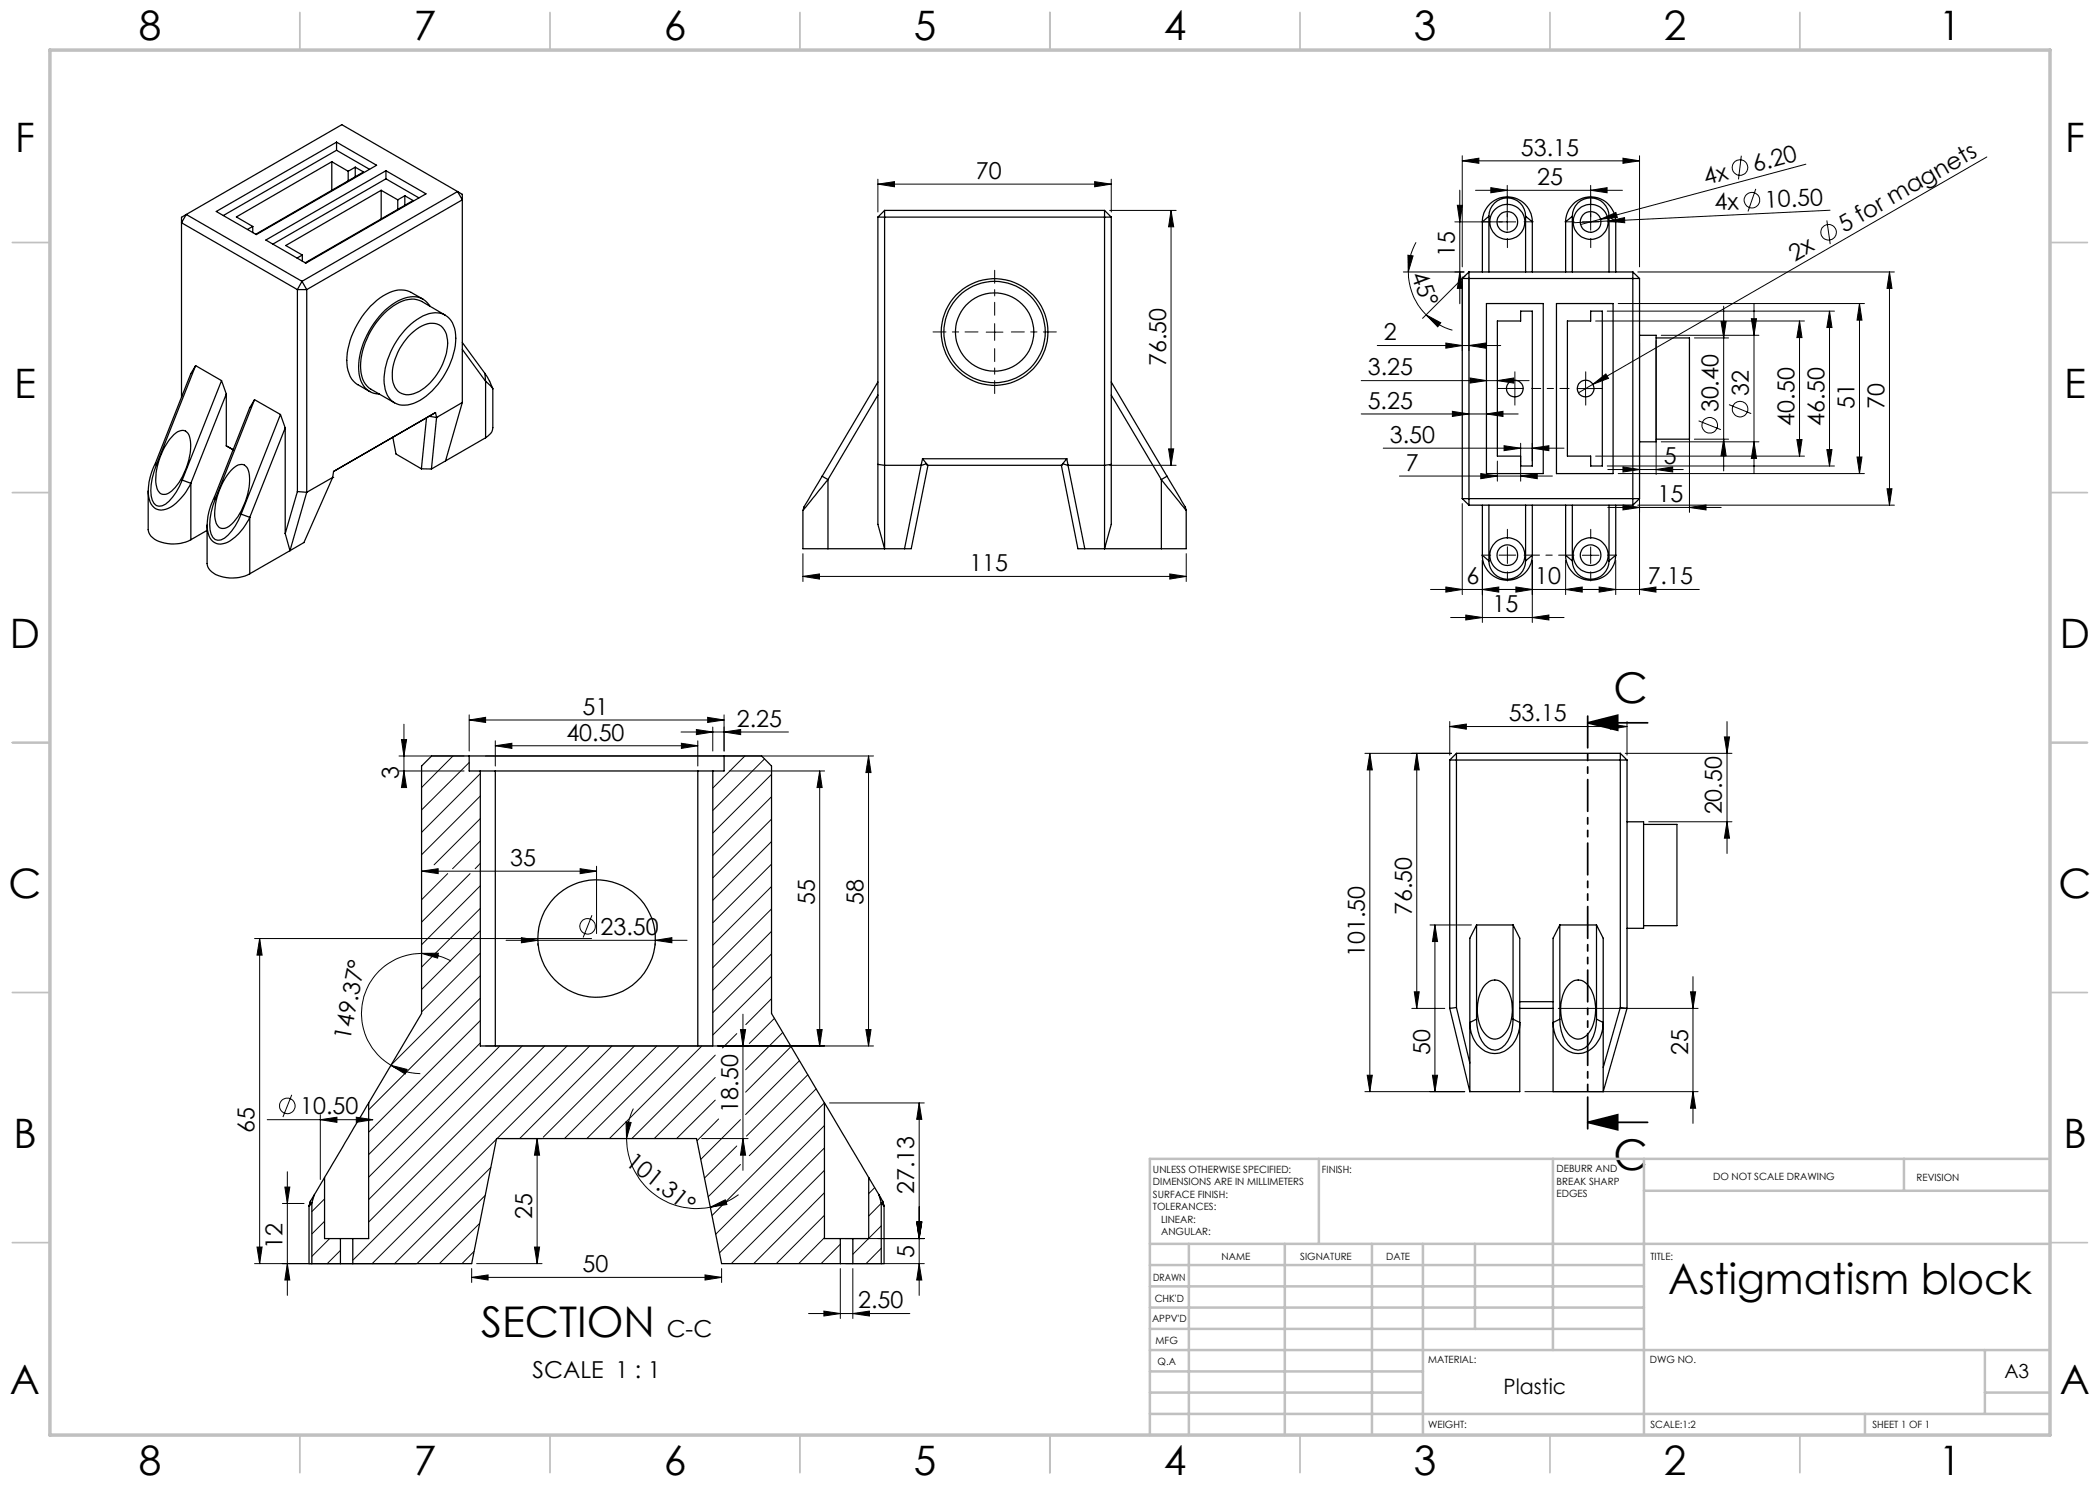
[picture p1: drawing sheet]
<svg xmlns="http://www.w3.org/2000/svg" width="420mm" height="297mm" viewBox="0 0 420 297" stroke-linecap="round" stroke-linejoin="round" font-family="sans-serif">
<g fill="none" stroke="#000" stroke-width=".2">
<path d="M175.6 36.8l3.3-.5v1.1zM175.6 35.8v6.6M175.6 36.8h46.6M218.9 36.3l3.3 .5-3.3 .6zM222.2 35.8v6.6M292 38v22.7M292.5 32.2l3.3-.6v1.1zM292.5 31.1v22.3M292.5 32.2h35.4M295.1 38.1h29.4M298.2 37.5l3.2 .6-3.2 .5zM301.4 37.1v8.9"/>
<path d="M318.1 38.1l3.3-.6v1.1zM318.1 37.1v8.9M324.6 31.6l3.3 .6-3.3 .5zM327.9 31.1v22.3M348.3 31.1l-.6 4.8M351.2 37.8l-1.6 4.5M361.2 32.8l-41.1 11M397.4 31.4l-78.8 45.5M221.9 42.1h13.3M234.2 42.1v51M234.2 42.1l.5 3.3h-1zM280.7 54.4h12.1"/>
<path d="M281.6 51l1 .2-.9 3.2zM281.7 54.4a12.3 12.3 0 0 0 3.5 8.6M283.2 48.5a11.9 11.9 0 0 0-1.5 5.9M291.5 41.1h1l-.5 3.3zM292 54.4l.5 3.3h-1zM292.5 55.4v14.7M293.1 55.1l-8.6 8.6M293.8 55.4v14.7M303.1 44.4h-12.1M316.5 44.4h3.3M320.1 43.8l3.1-1.3 .3 1zM320.1 43.8l-4 1.1"/>
<path d="M321.6 44.2l3.3-.7v1.1zM327.6 54.4h51.3M365.4 44.1l.6 4.7M366 42l-51.4 2.6M377.9 54.4l.5 3.3h-1zM377.9 54.4v46.6M197.2 66.4h3.4M198.9 64.7v3.4M272.2 76.1h33.6M275.4 69.1h24.7M285.2 63l2.9 1.6-.6 .8zM285.2 63a12.2 12.2 0 0 0 5.3 3"/>
<path d="M289.2 68.6l3.3 .5-3.3 .5zM293.8 69.1l3.3-.5v1zM294 75.6l3.3 .5-3.3 .5zM299.5 76.1l3.3-.5v1zM315.5 77.7h3.3M317.1 76.1v3.3M318.6 76.9l2.6-2.1 .5 .9zM318.6 76.9l-2.9 1.7M319.1 64.2h41.8M321.5 62.2h45.4M323.6 60.7h49.3M327.9 68v50.9"/>
<path d="M331.2 68v26.9M332.2 67.1h19.6M337.9 68.6v33.9M338.9 67.6h6.8M344.2 64.3h1l-.5 3.3zM344.7 61.2v33M350.3 63.7h1l-.5 3.4zM350.8 60.7v34M359.9 64.2l.5 3.3h-1zM359.9 64.2v27M365.9 62.2l.5 3.3h-1zM365.9 62.2v31"/>
<path d="M371.9 60.7l.5 3.3h-1zM371.9 60.7v34M221.9 93.1h13.3M233.7 89.8h1l-.5 3.3zM272.2 82.8h31.4M276.6 89.6h36.2M279.9 95.2h30.6M290.5 82.3l3.3 .5-3.3 .5zM296.2 94.7l3.3 .5-3.3 .5zM297.3 82.8l3.3-.5v1zM299.5 92.2v4M300.8 89.1l3.3 .5-3.3 .5z"/>
<path d="M304.1 95.2l3.3-.5v1zM304.1 88.6v7.6M306.5 89.6l3.3-.5v1zM306.5 88.6v3.6M319.1 91.2h41.8M321.5 93.2h45.4M321.6 93.9h15.1M323.6 94.7h49.3M324.6 93.4l3.3 .5-3.3 .5zM331.2 93.9l3.3-.5v1zM332.2 88.4h19.6M338.9 87.8h6.8"/>
<path d="M339.7 84.2l4.5 1.7M344.7 87.8l.5 3.4h-1zM345.8 80.9l4.4 1.8M350.8 88.4l.5 3.3h-1zM359.4 87.9h1l-.5 3.3zM365.4 89.9h1l-.5 3.3zM371.4 91.4h1l-.5 3.3zM377.4 97.8h1l-.5 3.2zM160.6 115.3l3.3-.5v1zM160.6 110.7v5.6M160.6 115.3h76.6M234 114.8l3.2 .5-3.2 .5z"/>
<path d="M237.2 110.7v5.6M289.2 117.4l3.3 .5-3.3 .5zM292.5 100.7v18.2M296.5 117.9l3.3-.5v1zM296.5 112v12.5M303.2 117.4l3.3 .5-3.3 .5zM306.5 112v12.5M313.1 117.9l3.3-.5v1zM313.1 112v6.9M316.5 111.1h3.3M318.1 109.4v3.3M319.8 117.4l3.3 .5-3.3 .5z"/>
<path d="M321.6 101.5h22.6M323.1 112v6.9M324.6 101l3.3 .5-3.3 .5zM327.6 101h51.3M327.9 117.9l3.3-.5v1zM337.9 101.5l3.3-.5v1zM339.9 117.9h-53.8M290.1 123.5h22.7M293.2 123l3.3 .5-3.3 .5zM306.5 123.5l3.3-.5v1zM79.8 151.2h13M79.8 154.2h13"/>
<path d="M80.3 147.9h1l-.5 3.3zM80.8 144.8v12.4M80.8 154.2l.5 3.3h-1zM90.6 151.2l-6.3 6.3M93.8 152.5l-9.5 9.5M93.8 144l3.3-.5v1zM93.8 143v7.2M93.8 144h51M96.1 154.7l-11.8 11.8M96.1 159.2l-11.8 11.8M97.1 151.2h77.6M99.1 149.2l3.3-.5v1z"/>
<path d="M99.1 148.2v5M99.1 149.2h40.5M136.2 146.4h21.5M136.3 148.7l3.3 .5-3.3 .5zM139.3 145.9l3.3 .5-3.3 .5zM139.6 148.2v5M141.5 143.5l3.3 .5-3.3 .5zM142.6 145.4v4.8M144.8 146.4l3.3-.5v1zM144.8 143v7.2M145.8 154.2h19.1M149 151.2l-6.4 6.4"/>
<path d="M152.9 151.8l-10.3 10.3M154.3 154.9l-11.7 11.7M154.3 159.3l-11.7 11.8M163.9 154.2l.5 3.3h-1zM163.9 154.2v55M173.7 151.2l.5 3.3h-1zM173.7 151.2v58M273 150.7h17.3M274 150.7l.5 3.3h-1.1zM274 150.7v67.6M283.4 150.7l.4 3.3h-.9zM283.4 150.7v51"/>
<path d="M289.9 145.3l3.4-.5v1zM289.9 144.3v6.7M289.9 145.3h35.5M322.1 144.8l3.3 .5-3.3 .5zM325 150.7h21.4M325.4 144.3v6.7M344.9 147.4h1l-.5 3.3zM345.4 144.3v26.4M84.3 174.2l3.3-.5v1zM84.3 174.2h35M89.5 174.7l-5.2 5.2M94 174.7l-9.7 9.7"/>
<path d="M96.1 163.7l-9.3 9.3M96.1 168.2l-5.6 5.5M96.1 172.7l-1.1 1M96.1 177.2l-11.8 11.7M116 173.7l3.3 .5-3.3 .5zM119.3 173.2v13.5M154.3 163.8l-11.7 11.8M154.3 168.3l-11.7 11.8M154.3 172.8l-11.7 11.8M154.3 177.3l-11.7 11.8M329.7 164.4h16.7M345.4 164.4l.5 3.2h-1z"/>
<path d="M50.9 187.7h67.4M51.9 187.7l.5 3.3h-1zM51.9 187.7v65M84.3 190.7l3.4-.1-.2 1zM84.3 190.7a12 12 0 0 0-11.6 8.8 12 12 0 0 0 5.5 13.6M84.3 190.7a12.6 12.6 0 0 1 5.9 1.5M96.1 181.7l-11.8 11.7M96.1 186.2l-11.8 11.7M96.1 190.6l-11.8 11.8M96.1 195.2l-17.9 17.8M96.1 199.6l-22.4 22.4M101.2 188.1h36.2"/>
<path d="M104.3 187.5l3.3 .6-3.3 .5zM107.6 188.7v.4M118.4 183.1l-1.8 4.4M131.1 188.1l3.3-.6v1.1zM131.1 188.7v.4M154.3 181.8l-11.7 11.7M154.3 186.3l-11.7 11.7M154.3 190.8l-11.7 11.7M154.3 195.3l-11.7 11.7M154.3 199.7l-5.1 5.2M282.9 198.4h.9l-.4 3.3zM286 185h8.3"/>
<path d="M287 185l.5 3.3h-1zM287 185v33.3M338.1 198.4h1l-.5 3.3zM338.6 195.3v29.4M58.3 219l-1.7 4.4M78.2 213.1l3.2 .8-.4 .9zM78.2 213.1a12.2 12.2 0 0 0 5.9 1.6M96.1 204.1l-21 21M96.1 208.6l-22.4 22.3M97.1 209.2h77.6M100 209.2l-26.3 26.2M104.5 209.2l-30.8 30.7"/>
<path d="M108.9 209.2l-35.2 35.2M113.4 209.2l-42.8 42.9M117.9 209.2l-18.5 18.5M122.4 209.2l-18.5 18.5M126.9 209.2l-18.2 18.2M131.4 209.2l-18.5 18.5M135.9 209.2l-18.5 18.5M140.4 209.2l-18.5 18.5M143.1 215.5l-12.3 12.2M143.1 211l-16.7 16.7M147.4 206.7l-2.9 2.9M148.1 205.9h1l-.5 3.3z"/>
<path d="M148.6 202.8v31.3M154.9 203.7l-5 5M156.6 206.5l-7.5 7.5M158.2 209.3l-9.1 9.1M159.9 212.1l-10.8 10.8M161.6 214.9l-12.3 12.3M163.2 217.8l-13.3 13.3M163.4 205.9h1l-.5 3.3zM173.2 205.9h1l-.5 3.3zM273 218.3h19.9M273.4 215h1.1l-.5 3.3zM282.4 201.7h6.6"/>
<path d="M286.5 215h1l-.5 3.3zM305 218.3h34.6M311.6 201.7h28M338.6 218.3l.5 3.3h-1zM53.4 223.9h21.2M57 237.4h1l-.5 3.3zM57.5 234.3v24.8M64.1 223.9l3.3-.5v1.1zM64.1 223v12.9M64.9 239.8l-2.5 2.5M71.3 223.4l3.3 .5-3.3 .6zM75 225.2l-1.3 1.2"/>
<path d="M97 239.1l-13.6 13.6M98.2 233.5l-19.3 19.2M99.3 227.8l-24.9 24.9M100.3 227.7h8.1M107.4 227.7l.5 3.3h-1zM107.4 227.7v25M125.2 224.4l1 .1-.9 3.2zM125.3 227.7a14 14 0 0 0 16.8 13.7M126.7 221.7a14.1 14.1 0 0 0-1.4 6M140.3 227.7h9.3M143.1 220l-7.8 7.7M143.7 223.8l-4.3 4.3"/>
<path d="M147.4 229.2l-6.5 6.4M147.7 238.9a14.3 14.3 0 0 1-5.6 2.5M148.1 223.9l-7.9 8M148.1 232.9l-6.5 6.5M148.6 227.7l.5 3.3h-1zM164.9 220.6l-22.5 22.5M164.9 225.1l-21.7 21.7M164.9 229.6l-21 21M164.9 234.1l-18.6 18.6M164.9 238.5l-14.2 14.2M165.9 220.6h19M174.9 237.5l-1.2 1.2"/>
<path d="M183.8 220.6l.6 3.3h-1.1zM183.8 220.6v38.5M50.9 252.7h32.4M51.4 249.4h1l-.5 3.3zM56.5 240.7h4.3M57.5 252.7l.5 3.3h-1zM64.9 244.3l-2.5 2.5M65.9 247.7l-3.5 3.6M68.1 250.1l-2.7 2.6M94.3 255.5l3.3-.5v1zM94.3 253.7v2.8M94.3 255.5h50"/>
<path d="M94.8 250.3l-2.4 2.4M95.3 252.7h13.1M95.9 244.7l-8 8M106.9 249.4h1l-.5 3.3zM141 255l3.3 .5-3.3 .5zM142.1 241.4l3-1.4 .3 .9zM144.3 253.7v2.8M164.9 243.1l-9.6 9.6M164.9 247.5l-5.2 5.2M168.1 253.7v10M168.1 248.8l-3.9 3.9M169.1 252.7h15.8"/>
<path d="M169.1 247.7h15.8M170.6 253.7v10M176.2 240.7l-2.5 2.5M176.2 245.2l-5.6 5.7M176.2 249.7l-3 3M183.3 244.4h1.1l-.6 3.3zM183.8 252.7l.6 3.3h-1.1zM161.7 262.7h20.3M164.8 262.2l3.3 .5-3.3 .5zM170.6 262.7l3.3-.5v1z"/>
<circle cx="348" cy="33.5" r="1.56"/>
<circle cx="350.4" cy="40" r="1.55"/>
<circle cx="365.7" cy="46.5" r="1.56"/>
<circle cx="341.9" cy="85.1" r="1.55"/>
<circle cx="348" cy="81.8" r="1.55"/>
<circle cx="117.5" cy="185.3" r="1.55"/>
<circle cx="57.5" cy="221.2" r="1.55"/>
</g>
<path d="M317.5 144.6h12M317.5 144.6l6-1.6v3zM317.5 224.5h12M317.5 224.5l6-1.5v3z" fill="none" stroke="#000" stroke-width=".35"/>
<g fill="none" stroke="#000" stroke-width=".2" stroke-dasharray="15.2 1.3 1.3 1.3">
<path d="M298.1 44.4h-1.8M301.5 41v-1.8M301.5 47.7v1.8M304.8 44.4h1.8M314.8 44.4h-1.8M318.1 41v-1.8M318.1 47.7v1.8M321.5 44.4h1.8M301.3 77.7h-1.7M303 77.7v-1.7M303 77.7h-1.7M303 77.7v1.7"/>
<path d="M303 77.7h1.6M303 76v-1.6M303 79.4v1.6M317.1 76v-1.6M317.1 79.4v1.6M318.8 77.7h1.7M298.1 111h-1.8M301.5 111v-1.6M301.5 111h-1.7M301.5 111v1.7M301.5 111h1.6M301.5 107.7v-1.8"/>
<path d="M301.5 114.4v1.8M318.1 107.7v-1.8M318.1 114.4v1.8M321.5 111h1.8"/>
</g>
<path d="M304.8 111h10" fill="none" stroke="#000" stroke-width=".2" stroke-dasharray="15.2 1.3 1.3 1.3" stroke-dashoffset="12.1"/>
<path d="M306.3 77.7h7.5" fill="none" stroke="#000" stroke-width=".2" stroke-dasharray="15.2 1.3 1.3 1.3" stroke-dashoffset="13.4"/>
<path d="M195.6 66.4h-9M198.9 63.1v-9M198.9 69.7v9M202.3 66.4h9" fill="none" stroke="#000" stroke-width=".2" stroke-dasharray="15.2 1.3 1.3 1.3" stroke-dashoffset="12.6"/>
<path d="M317.5 142.5v83.9" fill="none" stroke="#000" stroke-width=".35" stroke-dasharray="6.3 1.3 1.3 1.3 1.3 1.3" stroke-dashoffset="-.7"/>
<g fill="none" stroke="#c0c0c0" stroke-width=".35">
<path d="M60 2.5v7.5M110 2.5v7.5M160 2.5v7.5M210 2.5v7.5M260 2.5v7.5M310 2.5v7.5M360 2.5v7.5M2.5 48.5h7.5M410 48.5h7.5M2.5 98.5h7.5M410 98.5h7.5M2.5 148.5h7.5"/>
<path d="M410 148.5h7.5M2.5 198.5h7.5M410 198.5h7.5M2.5 248.5h7.5M410 248.5h7.5M60 287v7.5M110 287v7.5M160 287v7.5M210 287v7.5M260 287v7.5M310 287v7.5M360 287v7.5"/>
</g>
<g fill="none" stroke="#c0c0c0" stroke-width=".5">
<path d="M263.8 231.8v17M310.6 231.8v38.2M328.8 231.8v55.2M328.8 238.2h81.2M380.8 231.8v6.4M410 231.8h-180v55.2M230 248.8h180M230 257.3h98.8M230 253h98.8M237.8 248.8v38.2M257 248.8v38.2M274.4 248.8v38.2"/>
<path d="M284.6 248.8v38.2M295 248.8v17M230 265.8h98.8M230 261.5h98.8M230 278.5h54.6M230 274.3h54.6M230 270h180M397 278.5h13M397 270v12.8M230 282.8h180M373 282.8v4.2"/>
</g>
<path d="M10 10h400v277h-400z" fill="none" stroke="#c0c0c0" stroke-width=".7"/>
<g fill="#000">
<path d="M320.1 43.8l3.1-1.3 .3 1zM321.6 44.2l3.3-.7v1.1zM318.6 76.9l2.6-2.1 .5 .9z"/>
<path d="M292.5 32.2l3.3-.6v1.1zM324.6 31.6l3.3 .6-3.3 .5zM293.2 123l3.3 .5-3.3 .5zM306.5 123.5l3.3-.5v1zM324.6 101l3.3 .5-3.3 .5zM337.9 101.5l3.3-.5v1zM324.6 93.4l3.3 .5-3.3 .5zM331.2 93.9l3.3-.5v1zM290.5 82.3l3.3 .5-3.3 .5zM297.3 82.8l3.3-.5v1zM289.2 117.4l3.3 .5-3.3 .5zM296.5 117.9l3.3-.5v1zM303.2 117.4l3.3 .5-3.3 .5zM313.1 117.9l3.3-.5v1zM298.2 37.5l3.2 .6-3.2 .5zM318.1 38.1l3.3-.6v1.1zM94.3 255.5l3.3-.5v1zM141 255l3.3 .5-3.3 .5zM99.1 149.2l3.3-.5v1zM136.3 148.7l3.3 .5-3.3 .5zM164.8 262.2l3.3 .5-3.3 .5zM170.6 262.7l3.3-.5v1zM64.1 223.9l3.3-.5v1.1zM71.3 223.4l3.3 .5-3.3 .6zM175.6 36.8l3.3-.5v1.1zM218.9 36.3l3.3 .5-3.3 .6zM160.6 115.3l3.3-.5v1zM234 114.8l3.2 .5-3.2 .5z"/>
<path d="M281.6 51l1 .2-.9 3.2zM285.2 63l2.9 1.6-.6 .8z"/>
<path d="M294 75.6l3.3 .5-3.3 .5zM299.5 76.1l3.3-.5v1z"/>
<path d="M233.7 89.8h1l-.5 3.3zM234.2 42.1l.5 3.3h-1z"/>
<path d="M306.5 89.6l3.3-.5v1zM300.8 89.1l3.3 .5-3.3 .5zM304.1 95.2l3.3-.5v1zM296.2 94.7l3.3 .5-3.3 .5zM293.8 69.1l3.3-.5v1zM289.2 68.6l3.3 .5-3.3 .5zM327.9 117.9l3.3-.5v1zM319.8 117.4l3.3 .5-3.3 .5zM116 173.7l3.3 .5-3.3 .5zM84.3 174.2l3.3-.5v1zM131.1 188.1l3.3-.6v1.1zM104.3 187.5l3.3 .6-3.3 .5zM144.8 146.4l3.3-.5v1zM139.3 145.9l3.3 .5-3.3 .5z"/>
<path d="M141.5 143.5l3.3 .5-3.3 .5zM93.8 144l3.3-.5v1z"/>
<path d="M274 150.7l.5 3.3h-1.1zM273.4 215h1.1l-.5 3.3zM287 185l.5 3.3h-1zM286.5 215h1l-.5 3.3zM344.9 147.4h1l-.5 3.3zM345.4 164.4l.5 3.2h-1zM283.4 150.7l.4 3.3h-.9zM282.9 198.4h.9l-.4 3.3zM338.1 198.4h1l-.5 3.3zM338.6 218.3l.5 3.3h-1zM344.2 64.3h1l-.5 3.3zM344.7 87.8l.5 3.4h-1zM350.3 63.7h1l-.5 3.4zM350.8 88.4l.5 3.3h-1zM377.9 54.4l.5 3.3h-1zM377.4 97.8h1l-.5 3.2zM371.9 60.7l.5 3.3h-1zM371.4 91.4h1l-.5 3.3zM365.9 62.2l.5 3.3h-1zM365.4 89.9h1l-.5 3.3zM359.9 64.2l.5 3.3h-1zM359.4 87.9h1l-.5 3.3zM291.5 41.1h1l-.5 3.3zM292 54.4l.5 3.3h-1zM51.9 187.7l.5 3.3h-1zM51.4 249.4h1l-.5 3.3zM173.7 151.2l.5 3.3h-1zM173.2 205.9h1l-.5 3.3zM80.3 147.9h1l-.5 3.3zM80.8 154.2l.5 3.3h-1zM57 237.4h1l-.5 3.3zM57.5 252.7l.5 3.3h-1zM107.4 227.7l.5 3.3h-1zM106.9 249.4h1l-.5 3.3zM163.9 154.2l.5 3.3h-1zM163.4 205.9h1l-.5 3.3zM183.3 244.4h1.1l-.6 3.3zM183.8 252.7l.6 3.3h-1.1zM148.1 205.9h1l-.5 3.3zM148.6 227.7l.5 3.3h-1zM183.8 220.6l.6 3.3h-1.1zM183.3 244.4h1.1l-.6 3.3z"/>
<path d="M289.9 145.3l3.4-.5v1zM322.1 144.8l3.3 .5-3.3 .5z"/>
<path d="M317.5 144.6l6-1.6v3zM317.5 224.5l6-1.5v3z"/>
<path d="M84.3 190.7l3.4-.1-.2 1zM78.2 213.1l3.2 .8-.4 .9z"/>
<path d="M125.2 224.4l1 .1-.9 3.2zM142.1 241.4l3-1.4 .3 .9z"/>
</g>
<g fill="none" stroke="#000" stroke-width=".25">
<path d="M66.4 32.3l-19.1 11.1 3.3 1.9M66.4 32.3l3.2 2M66.4 32.3v5.8M67.3 30.1l6.6 3.8M67.3 30.1l-22.6 13M67.3 28.4v1.7M69.6 34.3v1.9M71 33.4l1.7 1-21.5 12.4M71 33.4l-1.4 .9M71 33.4v1.9M76.2 38.1l-19 11 3.3 1.9M76.2 38.1l3.4 1.9"/>
<path d="M76.2 38.1v5.7M77.2 35.8l6.6 3.8M77.2 35.8l-22.6 13M77.2 34.1v1.7M79.6 40v1.9M81 39.2l1.6 .9-21.6 12.5M81 39.2l-1.4 .8M81 39.2v1.9M91.5 38.3l-31.1 18M91.5 38.3l1 1.7-31.2 17.9M91.5 38.3l1 .6v41.6M91.5 38.3l-23.1-13.4-31.1 18"/>
<path d="M37.3 42.9l23.1 13.4M37.3 42.9l-1 1.7 23.2 13.3M37.3 42.9l-1 .6v36M43.3 42.3l24-13.9 8 4.7-24 13.8zM50.6 45.3l-1.1 .6M50.6 45.3v1.2M53.2 48l24-13.9 8 4.7-24 13.8zM59.5 57.9h1.8M59.5 57.9v40.4M60.4 56.3l.9 1.6M60.4 56.3l-.9 1.6M60.5 51l-1.1 .6"/>
<path d="M60.5 51v1.2M61.3 57.9v40.6M84.6 59.8l-2.4-1.3a5.4 5.4 0 0 0-5.6 .7 16.6 16.6 0 0 0-7.2 13.6 4.9 4.9 0 0 0 2.2 4.1l2.3 1.4M175.6 43.4h46.7M176.9 42.1v67.6l-1.3-4.8v-61.5M176.9 42.1l-1.3 1.3M176.9 42.1h44M220.9 42.1v67.6l1.4-4.8v-61.5M220.9 42.1l1.4 1.3M292.5 55.7h35.4M292.5 55.7v44M293.8 54.4v46.6"/>
<path d="M293.8 54.4h32.8M293.8 54.4l-1.3 1.3M296.5 44.4a5 5 0 0 1 5-5 5 5 0 0 1 5 5M296.5 44.4v10M297.8 43.2a3.7 3.7 0 0 1 3.6-3.6 3.7 3.7 0 0 1 3.7 3.6M297.8 43.2v11.2M297.8 43.2l-1.3 1.2M305.1 43.2v11.2M305.1 43.2l1.4 1.2M306.5 44.4v10M313.1 44.4a5 5 0 0 1 5-5 5 5 0 0 1 5 5M313.1 44.4v10"/>
<path d="M314.5 43.2a3.7 3.7 0 0 1 3.6-3.6 3.7 3.7 0 0 1 3.7 3.6M314.5 43.2v11.2M314.5 43.2l-1.4 1.2M321.8 43.2v11.2M321.8 43.2l1.3 1.2M323.1 44.4v10M326.6 54.4v46.6M326.6 54.4l1.3 1.3M327.9 55.7v44M39.1 73.1l5.2 3M39.1 73.1l-.9 1.6-7.1 17.9M39.1 73.1l-7.8 19.9"/>
<path d="M44.3 76.1l1 2.7M44.3 76.1l-7.9 19.9M45.3 78.8v10.4M45.3 78.8l-7.1 17.9M50.9 79.9l5.2 3M50.9 79.9l-.9 1.6-7.1 17.9M50.9 79.9l-7.9 19.9M81.5 65.4a7.7 7.7 0 0 1 6.6-2.8 4.3 4.3 0 0 1 3 4.4 15.5 15.5 0 0 1-7.7 13.4 4.2 4.2 0 0 1-5.6-.9 8 8 0 0 1-.5-6.7 16.8 16.8 0 0 1 4.2-7.4zM81.7 67.3a6.5 6.5 0 0 1 5.3-2.6 3.2 3.2 0 0 1 2.5 3.3 11.8 11.8 0 0 1-6.2 10.5 3.2 3.2 0 0 1-4.8-2.6 11.6 11.6 0 0 1 3.2-8.6zM86 61.3a4 4 0 0 0-5.1-1.6 15 15 0 0 0-8.2 8.9 10.8 10.8 0 0 0-.3 8 3.8 3.8 0 0 0 3.5 2.2M89 63l-4.7-2.7a5.6 5.6 0 0 0-5.7 .9 15.5 15.5 0 0 0-6.5 12.7 4.7 4.7 0 0 0 2.1 4l4.7 2.7M92.5 68.5l4.5 6.2"/>
<path d="M92.5 69.9l4.6 6.4M97 74.7l.9 1.5M97 74.7l.1 1.6M97.1 76.3l1 .8 .5 .7v7.8a2.53 2.53 0 0 1-1.5 2M97.1 76.3v11.3M97.9 76.2l.7 1.5M175.6 76.4l-11.2 18.8M175.6 79l-10 16.9M222.3 79l10 16.9M222.3 76.4l11.1 18.8M297.3 60.7h11.3v34h-11.3zM299.5 64.2h4.6v-2h2.4v31h-2.4v-2h-4.6z"/>
<path d="M311.3 60.7h11.3v34h-11.3zM313.5 64.2h4.6v-2h2.4v31h-2.4v-2h-4.6zM327.9 67.1h3.3v21.3h-3.3M331.2 67.6h6.7v20.2h-6.7M29.6 98.2v7.7a3.5 3.5 0 0 0 3.3 2.7 7.8 7.8 0 0 0 5.3-.7M31.1 92.6a11.5 11.5 0 0 0-1.2 7.3 2.47 2.47 0 0 0 3.8 1.8 11.1 11.1 0 0 0 4.5-5M31.1 92.6l.2 .4M31.3 93a11 11 0 0 0-.9 7 1.59 1.59 0 0 0 2.7 .8 10.8 10.8 0 0 0 3.3-4.8M34.8 86.9a1.81 1.81 0 0 1 2.8-.2 8.9 8.9 0 0 1-.3 6.7 9.7 9.7 0 0 1-3.7 5.3 1.51 1.51 0 0 1-2.3-1.3 13 13 0 0 1 3.5-10.5zM36.4 96l1.8 .7M38.2 96.7v11.2M42.9 99.4a11.5 11.5 0 0 0-1.2 7.3 2.52 2.52 0 0 0 3.8 1.8 11.3 11.3 0 0 0 4.5-5"/>
<path d="M42.9 99.4l.1 .4M43 99.8a11 11 0 0 0-.8 7 1.59 1.59 0 0 0 2.7 .8 10.8 10.8 0 0 0 3.3-4.8M45.3 89.2l1.3 .8zM46.2 94.1a2.3 2.3 0 0 1 2.7-1.1 3.5 3.5 0 0 1 1 3.2 13.4 13.4 0 0 1-4.1 9.1 1.57 1.57 0 0 1-1.7 .3 1.57 1.57 0 0 1-1-1.4 13 13 0 0 1 3.1-10.1zM56.1 82.9l.9 2.7M56.1 82.9l-7.9 19.9M57 85.6v21.1M57 85.6l-7 17.9M59.5 98.3l1.8 .2M59.5 98.3l-2.5 8.4M61.3 98.5l-3.3 11.6M66.5 95.5h.1"/>
<path d="M66.5 95.5l-5.2 3M66.5 95.5l-5.7 13-2.8 1.6M66.7 94.3l-.2 1.2M78.6 87.5l.6 3.3 5.1 3M84.3 93.8h2M85.3 83.6l-1 10.2M85.8 83.3l-19.1 11M85.8 83.3l1.5 .2M87.1 82.5l.2 1M87.1 82.5l-20.4 11.8M87.1 82.5l-1.3 .8M87.3 83.5h.1"/>
<path d="M87.3 83.5l-1 10.3M92.5 80.5l-5.2 3M92.5 80.5l-3.4 11.7M97.1 87.6l-10.8 6.2M164.4 95.2l-3.6 6.2-.2 .7M164.4 95.2l1.2 .7M165.6 95.9l-5 6.2M165.6 95.9v13.8M175.6 92.9l1.3 .2h7.3M184.2 93.1h.1M184.2 93.1l-3.3 16.6M184.5 91.8h28.9"/>
<path d="M184.5 91.8l-.3 1.3M184.5 91.8l.8 .9M185.3 92.7l.2 .4h26.9l.1-.4M185.3 92.7l-1.1 .4M185.6 93.1l-3.4 16.6h-16.6M212.3 93.1l3.3 16.6h16.7M212.5 92.7l1.1 .4M213.4 91.8l.2 1.3M213.4 91.8l-.9 .9M213.6 93.1l3.4 16.6M213.6 93.1h.1M222.3 92.9l-1.4 .2h-7.3"/>
<path d="M232.3 95.9l4.9 6.2M232.3 95.9v13.8M233.4 95.2l1.4 2.4a17.4 17.4 0 0 1 2.4 4.5M233.4 95.2l-1.1 .7M292.5 99.7h35.4M292.5 99.7l1.3 1.3M327.9 99.7l-1.3 1.3M41.4 105v7.7a3.5 3.5 0 0 0 3.3 2.7 7.8 7.8 0 0 0 5.3-.6M41.4 106.1l-3.2 1.8M48.2 102.8l1.8 .7M50 103.5v11.3M57 106.7l1 3.4"/>
<path d="M58 110.1l-8 4.7M160.6 102.1v7.6h5M237.2 102.1v7.6h-4.9M293.8 101h32.8M296.5 111.1a5 5 0 0 0 5 5 5 5 0 0 0 5-5M296.5 101v10.1M296.5 111.1l1.3 1.1M297.8 112.2a3.7 3.7 0 0 0 3.6 3.6 3.7 3.7 0 0 0 3.7-3.6M297.8 101v11.2M305.1 101v11.2M306.5 101v10.1M306.5 111.1l-1.4 1.1"/>
<path d="M313.1 111.1a5 5 0 0 0 5 5 5 5 0 0 0 5-5M313.1 101v10.1M313.1 111.1l1.4 1.1M314.5 112.2a3.7 3.7 0 0 0 3.6 3.6 3.7 3.7 0 0 0 3.7-3.6M314.5 101v11.2M321.8 101v11.2M323.1 101v10.1M323.1 111.1l-1.3 1.1M93.8 151.2v3h51v-3M96.1 154.2v55h46.5v-55M99.1 154.2v55M139.6 154.2v55"/>
<path d="M289.9 152h35.5M289.9 152v49.7M291.3 150.7h32.8M291.3 150.7v50.8M291.3 150.7l-1.4 1.3M324.1 150.7v50.8M324.1 150.7l1.3 1.3M325.4 152v49.7M325.4 164.4h3.3v21.3h-3.3M328.7 164.9h6.7v20.2h-6.7M295.3 185l-1.3 2.6v30.7M295.3 185v18.8"/>
<path d="M295.3 185h7.3M297.2 196.8a2.52 2.52 0 0 1 4.1 .8 8.7 8.7 0 0 1-.4 9.2 2.44 2.44 0 0 1-4.2-.4 8.6 8.6 0 0 1 .5-9.6zM302.6 185l1.4 2.6v30.7h-10M302.6 185v18.8M312 185l-1.4 2.6v30.7h10M312 185h7.3M312 185v18.8M313.9 196.8a2.49 2.49 0 0 1 4.1 .8 8.7 8.7 0 0 1-.4 9.2 2.44 2.44 0 0 1-4.2-.4 8.7 8.7 0 0 1 .1-9.2zM319.3 185l1.3 2.6v30.7M319.3 185v18.8M289.9 201.7l4.1 16.6M291.3 201.5l-1.4 .2"/>
<path d="M291.3 201.5l2.7 11.1M295.3 203.8l-1.3 .7a6.1 6.1 0 0 0 4 6.1 5 5 0 0 0 5.8-4.5l.2-1.6-1.4-.7M295.3 203.8a6.9 6.9 0 0 0 2.3 5.7 2.68 2.68 0 0 0 4-1.3 8.2 8.2 0 0 0 1-4.4M304 200.3h6.6M304 201.7h6.6M312 203.8l-1.4 .7a6.1 6.1 0 0 0 4 6.1 4.7 4.7 0 0 0 5.4-3l.5-1.5 .1-1.6-1.3-.7M312 203.8a7.2 7.2 0 0 0 2.2 5.7 2.68 2.68 0 0 0 4-1.3 8.6 8.6 0 0 0 1.1-4.4M324.1 201.5l1.3 .2M324.1 201.5l-3.5 12M325.4 201.7l-4.8 16.6M62.9 238.9l-.8 1.3-.3 1.1M62.9 238.9l-.5 1.7"/>
<path d="M64.9 235.5v12.2h3.2M64.9 235.5l-2 3.4M73.7 220.6l-8.8 14.9M73.7 220.6v27.1h-3.1M73.7 220.6l10.6-17.9v-49.5l2-2h66l2 2v49.5l10.6 17.9M164.9 220.6l8.8 14.9M164.9 220.6v27.1h3.2M173.7 235.5v12.2h-3.1M173.7 235.5l2.1 3.4M175.8 238.9l.7 1.3 .3 1.1M175.8 238.9l.4 1.7M61.8 241.3v11.4h.6"/>
<path d="M62.4 240.6l-.6 .7M62.4 240.6v12.1M62.4 252.7h5.7M68.1 247.7h2.5M68.1 252.7h2.5M68.1 247.7v5M70.6 252.7h23.7l5-25h40l5 25h23.8M70.6 247.7v5M168.1 247.7h2.5M168.1 252.7h2.5M168.1 247.7v5M170.6 252.7h5.6"/>
<path d="M170.6 247.7v5M176.2 240.6l.6 .7M176.2 240.6v12.1M176.8 241.3v11.4h-.6"/>
<circle cx="301.5" cy="44.4" r="3.5"/>
<circle cx="301.5" cy="44.4" r="2.07"/>
<circle cx="318.1" cy="44.4" r="3.5"/>
<circle cx="318.1" cy="44.4" r="2.07"/>
<circle cx="198.9" cy="66.4" r="10.7"/>
<circle cx="198.9" cy="66.4" r="7.8"/>
<circle cx="198.9" cy="66.4" r="10.1"/>
<circle cx="303" cy="77.7" r="1.67"/>
<circle cx="317.1" cy="77.7" r="1.67"/>
<circle cx="301.5" cy="111" r="2.07"/>
<circle cx="301.5" cy="111.1" r="3.5"/>
<circle cx="318.1" cy="111" r="3.5"/>
<circle cx="318.1" cy="111" r="2.07"/>
<circle cx="119.3" cy="187.7" r="11.8"/>
</g>
<g font-size="8.5">
<text x="322.7" y="140.7">C</text>
<text x="322.7" y="234.1">C</text>
<text x="333.6" y="258.8">Astigmatism block</text>
<text x="96.2" y="267.3">SECTION</text>
</g>
<g font-size="8.1">
<text x="27.8" y="8">8</text>
<text x="82.8" y="8">7</text>
<text x="132.8" y="8">6</text>
<text x="182.8" y="8">5</text>
<text x="232.8" y="8">4</text>
<text x="282.8" y="8">3</text>
<text x="332.8" y="8">2</text>
<text x="387.8" y="8">1</text>
<text x="3" y="30.4">F</text>
<text x="413" y="30.4">F</text>
<text x="2.8" y="79.6">E</text>
<text x="412.8" y="79.6">E</text>
<text x="2" y="129.6">D</text>
<text x="412" y="129.6">D</text>
<text x="1.7" y="179.6">C</text>
<text x="411.7" y="179.6">C</text>
<text x="2.7" y="229.6">B</text>
<text x="412.7" y="229.6">B</text>
<text x="2" y="278.9">A</text>
<text x="412" y="278.9">A</text>
<text x="27.8" y="295">8</text>
<text x="82.8" y="295">7</text>
<text x="132.8" y="295">6</text>
<text x="182.8" y="295">5</text>
<text x="232.8" y="295">4</text>
<text x="282.8" y="295">3</text>
<text x="332.8" y="295">2</text>
<text x="387.8" y="295">1</text>
</g>
<g font-size="4.7">
<text x="195.2" y="35.8">70</text>
<text x="304.2" y="31.1">53.15</text>
<text x="350.9" y="34.5" transform="rotate(-15 350.9 34.5)">6.20</text>
<text x="307.4" y="37">25</text>
<text x="341.2" y="37.1" transform="rotate(-15 341.2 37.1)">4x</text>
<text x="353.1" y="41.6" transform="rotate(-3 353.1 41.6)">10.50</text>
<text x="343" y="42.1" transform="rotate(-3 343 42.1)">4x</text>
<text x="368.8" y="46.6" transform="rotate(-30 368.8 46.6)">5 for magnets</text>
<text x="291" y="51.4" transform="rotate(-90 291 51.4)">15</text>
<text x="358.9" y="52.3" transform="rotate(-30 358.9 52.3)">2x</text>
<text x="282.2" y="55" transform="rotate(69 282.2 55)">45°</text>
<text x="276.8" y="68.1">2</text>
<text x="233.2" y="73.2" transform="rotate(-90 233.2 73.2)">76.50</text>
<text x="273.6" y="75.1">3.25</text>
<text x="273.5" y="81.7">5.25</text>
<text x="343.7" y="82.5" transform="rotate(-90 343.7 82.5)">30.40</text>
<text x="349.7" y="79.2" transform="rotate(-90 349.7 79.2)">32</text>
<text x="370.9" y="81.9" transform="rotate(-90 370.9 81.9)">51</text>
<text x="376.9" y="81.9" transform="rotate(-90 376.9 81.9)">70</text>
<text x="278" y="88.6">3.50</text>
<text x="358.9" y="85.1" transform="rotate(-90 358.9 85.1)">40.50</text>
<text x="364.9" y="85.1" transform="rotate(-90 364.9 85.1)">46.50</text>
<text x="281.2" y="94.2">7</text>
<text x="332.8" y="92.9">5</text>
<text x="331.5" y="100.5">15</text>
<text x="193.9" y="114.3">115</text>
<text x="293.3" y="116.9">6</text>
<text x="307" y="116.9">10</text>
<text x="329.5" y="116.9">7.15</text>
<text x="298.5" y="122.5">15</text>
<text x="116.5" y="143">51</text>
<text x="113.3" y="148.1">40.50</text>
<text x="147.4" y="145.4">2.25</text>
<text x="301.7" y="144.3">53.15</text>
<text x="79.8" y="155.9" transform="rotate(-90 79.8 155.9)">3</text>
<text x="344.4" y="162.9" transform="rotate(-90 344.4 162.9)">20.50</text>
<text x="102.1" y="173.2">35</text>
<text x="162.9" y="181.1" transform="rotate(-90 162.9 181.1)">55</text>
<text x="172.7" y="181.1" transform="rotate(-90 172.7 181.1)">58</text>
<text x="282.4" y="183" transform="rotate(-90 282.4 183)">76.50</text>
<text x="120.1" y="187">23.50</text>
<text x="273" y="191.4" transform="rotate(-90 273 191.4)">101.50</text>
<text x="70" y="208.1" transform="rotate(-79 70 208.1)">149.37°</text>
<text x="286" y="211.1" transform="rotate(-90 286 211.1)">50</text>
<text x="337.6" y="211.1" transform="rotate(-90 337.6 211.1)">25</text>
<text x="50.9" y="226.5" transform="rotate(-90 50.9 226.5)">65</text>
<text x="60" y="222.9">10.50</text>
<text x="147.6" y="222.5" transform="rotate(-90 147.6 222.5)">18.50</text>
<text x="124.9" y="232.7" transform="rotate(39 124.9 232.7)">101.31°</text>
<text x="182.8" y="238.8" transform="rotate(-90 182.8 238.8)">27.13</text>
<text x="106.4" y="243.8" transform="rotate(-90 106.4 243.8)">25</text>
<text x="56.5" y="249.7" transform="rotate(-90 56.5 249.7)">12</text>
<text x="182.8" y="251.5" transform="rotate(-90 182.8 251.5)">5</text>
<text x="116.5" y="254.5">50</text>
<text x="171.6" y="261.7">2.50</text>
<text x="133.3" y="267.3">C-C</text>
<text x="106.5" y="275.5">SCALE 1 : 1</text>
</g>
<text font-size="4.2" x="300.7" y="278.7">Plastic</text>
<text font-size="3.9" x="400.9" y="275.5">A3</text>
<g font-size="2">
<text x="230.6" y="234.6">UNLESS OTHERWISE SPECIFIED:</text>
<text x="230.6" y="237.1">DIMENSIONS ARE IN MILLIMETERS</text>
<text x="230.6" y="239.6">SURFACE FINISH:</text>
<text x="264.4" y="234.6">FINISH:</text>
<text x="311.3" y="234.5">DEBURR AND</text>
<text x="311.3" y="237">BREAK SHARP</text>
<text x="311.3" y="239.5">EDGES</text>
<text x="342.6" y="236">DO NOT SCALE DRAWING</text>
<text x="383.3" y="236.2">REVISION</text>
<text x="230.6" y="242.1">TOLERANCES:</text>
<text x="232.2" y="244.6">LINEAR:</text>
<text x="232.2" y="247.1">ANGULAR:</text>
<text x="244.3" y="252">NAME</text>
<text x="260" y="251.9">SIGNATURE</text>
<text x="277.2" y="251.9">DATE</text>
<text x="330.1" y="251.9">TITLE:</text>
<text x="230.6" y="256.1">DRAWN</text>
<text x="230.9" y="260.3">CHK'D</text>
<text x="230.4" y="264.4">APPV'D</text>
<text x="231.1" y="268.8">MFG</text>
<text x="231.5" y="273">Q.A</text>
<text x="285.6" y="272.5">MATERIAL:</text>
<text x="330" y="272.5">DWG NO.</text>
<text x="285.6" y="285.5">WEIGHT:</text>
<text x="330.1" y="285.6">SCALE:1:2</text>
<text x="374.5" y="285.6">SHEET 1 OF 1</text>
</g>
</svg>
